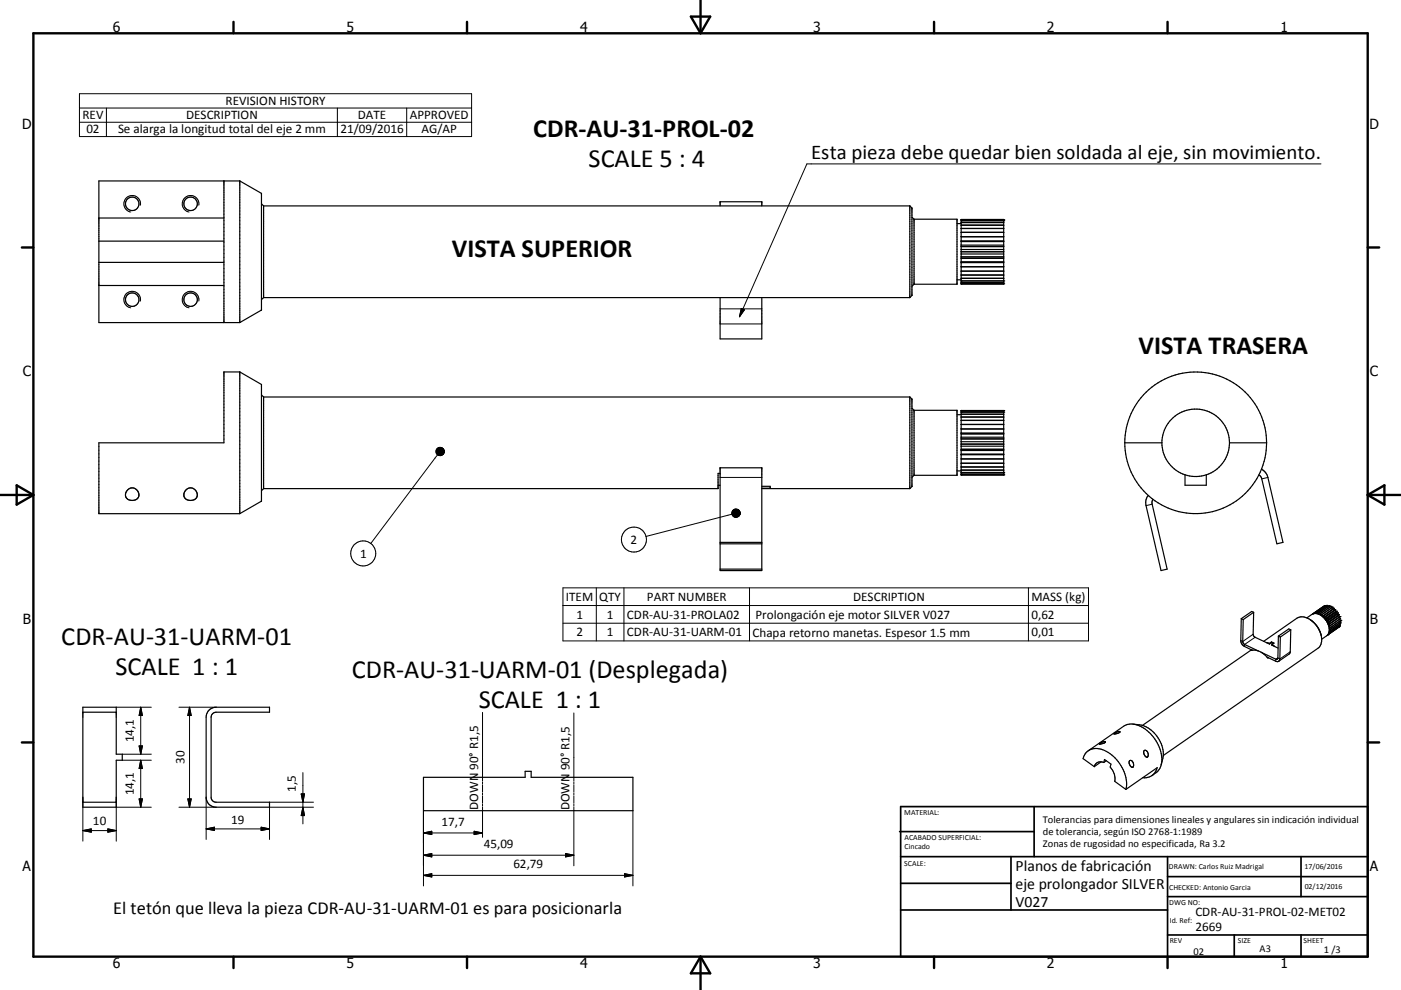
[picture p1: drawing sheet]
<svg xmlns="http://www.w3.org/2000/svg" width="420mm" height="297mm" viewBox="0 0 420 297" stroke-linecap="round" stroke-linejoin="round" font-family="sans-serif">
<g fill="none" stroke="#000" stroke-width=".36">
<path d="M67.1 54.3v42.5M71.9 54.3l6.5 3.7v35l-6.5 3.8M71.9 54.3v42.5M71.9 54.3h-42.3v42.5h42.3M29.6 72.3h37.5M29.6 78.7h37.5M29.6 65.4h37.5M78.4 61.1l.6 .7M79 61.8v27.5M79 61.8h193.8M215.9 61.8v-1.3h12.5v1.3M272.8 61.8v27.5"/>
<path d="M272.8 61.8l.6 .6v26.3l-.6 .6M273.4 65.2l.6 .6M274 65.8v19.5M274 65.8h12.9v19.5h-12.9M286.9 67.1h1.3M288.2 65.8h12.7v19.4h-12.7zM288.2 77.1h12.7M288.2 78.6h12.7M288.2 65.9h12.7M288.2 66.2h12.7M288.2 66.8h12.7M288.2 67.6h12.7"/>
<path d="M288.2 67.5h12.7M288.2 68.6h12.7M288.2 68.5h12.7M288.2 69.7h12.7M288.2 71h12.7M288.2 72.4h12.7M288.2 73.9h12.7M288.2 75.5h12.7M288.2 78.8h12.7M288.2 77.5h12.7M288.2 76.2h12.7M288.2 74.9h12.7"/>
<path d="M288.2 73.5h12.7M288.2 72.3h12.7M29.6 85.7h37.5M79 89.3l-.6 .6M79 89.3h193.8M215.9 89.3v12.4h12.5v-12.4M274 85.3l-.6 .6M286.9 84h1.3M288.2 80h12.7M288.2 81.3h12.7M288.2 82.5h12.7M288.2 83.5h12.7"/>
<path d="M288.2 84.3h12.7M288.2 84.8h12.7M288.2 85.1h12.7M71.9 111.6l6.5 3.7v35l-6.5 3.8M71.9 111.6v42.5M71.9 111.6h-4.8v21.2h-37.5v21.3h42.3M78.4 118.5l.6 .6M79 119.1v27.5M79 119.1h193.8M272.8 119.1v27.5M272.8 119.1l.6 .6v26.3l-.6 .6M273.4 122.5l.6 .6"/>
<path d="M274 123.1v19.5M274 123.1h12.9v19.5h-12.9M286.9 124.4h1.3M288.2 123.2h12.7v19.3h-12.7zM288.2 123.3h12.7M288.2 123.7h12.7M288.2 124.3h12.7M288.2 125.1h12.7M288.2 126.1h12.7M288.2 127.3h12.7M288.2 128.7h12.7M288.2 130.2h12.7"/>
<path d="M288.2 130.1h12.7M288.2 131.7h12.7M288.2 133.2h12.7M288.2 134.8h12.7M288.2 136.3h12.7M288.2 137.7h12.7M288.2 139h12.7M288.2 136.4h12.7M288.2 135.2h12.7M288.2 133.9h12.7M288.2 132.5h12.7M288.2 131.2h12.7"/>
<path d="M288.2 129.9h12.7M337.2 132.8h11.1M337.2 132.8a21.3 21.3 0 0 1 21.3-21.2 21.3 21.3 0 0 1 21.2 21.2M337.2 132.8a21.3 21.3 0 0 0 21.3 21.3 21.3 21.3 0 0 0 21.2-21.3M348.3 132.8a10.1 10.1 0 0 0 7 9.7M348.3 132.8a10.1 10.1 0 0 1 10.2-10.1 10.1 10.1 0 0 1 10.1 10.1M368.6 132.8h11.1M368.6 132.8a10.2 10.2 0 0 1-6.9 9.7M38.4 146.8a1.91 1.91 0 0 1 2.8 .4 1.91 1.91 0 0 1-.7 2.8 1.9 1.9 0 0 1-2.2-.2 1.9 1.9 0 0 1-.5-2.2zM55.9 146.8a1.96 1.96 0 0 1 2.7 .1 1.96 1.96 0 0 1 .1 2.7 1.96 1.96 0 0 1-2.7 .3 1.78 1.78 0 0 1-.1-3.1zM79 146.6l-.6 .6M215.3 145.6h.6"/>
<path d="M215.9 142h-.6v4.6h-136.3M215.9 140.3h12.5v30.9h-12.5zM228.4 145.9h2.5v.6h-2.5M228.4 146.6h44.4M274 142.6l-.6 .6M286.9 141.3h1.3M288.2 140.1h12.7M288.2 141h12.7M288.2 141.8h12.7M288.2 142.2h12.7M344.2 148.6l-.7 1.7 .1 1.4 4.5 19.5 1.8-.5-4.5-19.4v-1l.3-.5M355.3 142.5v3.1h6.4v-3.1"/>
<path d="M355.3 142.5a10.1 10.1 0 0 0 6.4 0M378.2 140.7l1.4 1.3 .5 1.2 4.5 19.5-1.8 .5-4.6-19.8-.8-.9M215.9 170.7h12.5M215.9 163.2h12.5M215.9 162.7h12.5M372.1 185.6l-.1 6.6a2.08 2.08 0 0 0 1.1 1.8l2.4 1.1M372.1 185.6l.6 .3M372.7 185.9v6.9l.4 .6 4.1 1.9M375.2 195l-32.7 22.6M375.3 195l-.1 .1h1.2l.8 .2M375.9 183.7l-.2 6.6 .2 .5 4.7 2.4 .6-.4 .5 .3M375.9 183.7l-3.2 2.2"/>
<path d="M375.9 183.7l-.6-.3-3.2 2.2M377.2 195.3l.9 .4M378.1 195.7l2 1.7 .2-.1M379.7 192.8l.9 .2M380.6 193v.2M381.2 192.6l.8 .3-.7 .5M381.2 192.6v.2M381.2 192.6l-.6 .4M381.3 193.4v.2M381.3 193.4l.9 .6M381.3 193.5l1.9 .9M383.3 190.8l-.3 6.9-.5 .1-4.4-2.1"/>
<path d="M383.3 190.8l.6 .3M383.9 191.1l-.2 6.6a.78 .78 0 0 1-.4 .7 .78 .78 0 0 1-.8 0l-2.6-1.3M387 189l-3.1 2.1M387 189l-.2 6.7-.3 .5-3.1 2.2M387 189l-.6-.3-3.1 2.1M392.8 185.9l.1 .1M392.9 186a3.7 3.7 0 0 0-4.1-.5l-9.9 6.9M392.9 186a8.1 8.1 0 0 1 3.2 4.5M392.9 186l1.2 .9 1.2 1.7M393.6 184.1h.1M393.6 184.1v.1M394 184v.1"/>
<path d="M394 184l.1 .1M394.4 183.9v.2M394.4 183.9l.2 .2M394.8 184.1l1.2 .4 .8 .7M394.8 184.1l-1.3 .1-1.7 1.2M394.9 183.9l-.1 .2M394.9 183.9l.2 .3M395.3 184v.2M395.3 184h.1M395.4 184l.1 .3M395.6 189.1l.5 1.4M395.8 184.1l-.1 .3"/>
<path d="M395.8 184.1h.1M395.8 184.1l.2 .5M396.1 190.5a3.8 3.8 0 0 1-1 4l-46.3 32.2M396.3 184.4l-.2 .2M396.3 184.4h.1M396.3 184.4l.2 .5M396.5 184.9l1.3 1.6M396.8 184.7v.5M396.8 184.7l-.3 .2M396.8 181.9l-3.2 2.2M396.8 185.2l.1 .1M396.8 181.9h.1"/>
<path d="M396.9 185.3l.3 .3M397.2 185.1v.1M397.2 185.1l-.3 .2M397.2 185.6h.1M397.2 181.7l-3.2 2.3M397.2 181.7l.1 .1M397.2 181.7h.1M397.2 185.2v.4M397.2 185.6l.7 .9M397.5 186l.1 .1M397.6 186.1h.4M397.6 181.6h.1"/>
<path d="M397.6 181.6l-3.2 2.3M397.6 181.6l.2 .2M397.6 185.6l-.1 .4M397.6 185.6h-.4M397.8 186.5l.6 1.3 .1 1.2M397.9 186.5h.1M397.9 186.5l.4 .1M397.9 186.5l.2 .4M398 186.1l-.1 .4M398.1 181.6h.1M398.1 190.4h.1M398.1 186.9v.1"/>
<path d="M398.1 181.6l-3.2 2.3M398.1 181.6l.2 .3M398.1 187l.4 .2M398.1 187l.2 .5M398.1 190.4l-.1 .1M398.3 187.5h.1M398.3 187.5l.4 .3M398.3 187.5v.1M398.3 190.1l.1 .1M398.3 190.1l-.6 .7-1.4 1M398.3 186.6l-.2 .3M398.3 190l.1 .1"/>
<path d="M398.4 190.1v.1M398.4 189.7l-.1 .4M398.4 188l.4 .3M398.4 189.7l.2 .1M398.5 189.5l.1 .3M398.5 188.5l.3 .3M398.5 189.3h.3M398.5 189l-.1 .7M398.5 187.2l-.2 .3M398.5 188.9h.3M398.5 189l.3 .3M398.7 187.8l-.3 .1"/>
<path d="M398.7 187.8h.1M398.7 182.1l-.2-.4-3.1 2.3M398.8 188.3l-.3 .1M398.8 188.8v.1M399.2 182.4l-.2-.5-3.2 2.2M399.5 182.2l-3.2 2.2M399.5 182.2l.1 .5 .4-.2M400 182.5h.1M400 182.5l-3.2 2.2M400 182.5l-3.5 2.4M400 182.5v.5M400 183l-3.1 2.3"/>
<path d="M400.4 182.9l-3.2 2.3M400.4 182.9l-3.2 2.2M400.4 183.4l-3.2 2.2M400.4 182.9v.5M400.4 182.9l-.4 .1M400.7 183.9h.5M400.7 183.9l-3.1 2.1M400.8 183.4h-.4M400.8 183.4h.1M400.9 183.4l-3.3 2.2M400.9 183.4l-.2 .5M401 184.3l.5 .1"/>
<path d="M401 184.3l-3.1 2.2M401.2 183.9h.1M401.2 183.9l-3.2 2.2M401.2 183.9l-.2 .4M401.3 184.8l.4 .2M401.3 184.8l-3.2 2.2M401.3 188.1l-3.2 2.3M401.4 185.3l.5 .3M401.4 185.3l-3.1 2.2M401.5 184.4h.1M401.5 184.4l-3.2 2.2M401.5 187.8l.1 .1-3.2 2.3"/>
<path d="M401.5 184.4l-.2 .4M401.6 185.8l.4 .3-3.2 2.2M401.7 187.3l.1 .2M401.7 186.3l.3 .3M401.7 185l-3.2 2.2M401.7 186.8l.2 .3M401.7 185l-.3 .3M401.8 187.6l-3.2 2.2M401.8 187.5v.1M401.9 185.6h.1M401.9 185.6l-3.2 2.2M401.9 187.1l-3.1 2.2"/>
<path d="M402 186.6l-3.2 2.3M402 186.6l-3.2 2.2M402 186.6h.1M24.8 212.2h10.1v14.1h1.8v1.8h-1.8v14.1h-10.1zM24.8 213.7h10.1M62.7 213.1l1-.7 1.1-.2h16v1.5h-16a1.48 1.48 0 0 0-1.5 1.5v24a1.48 1.48 0 0 0 1.5 1.5h16v1.5h-16a2.95 2.95 0 0 1-3-3v-24l.2-1.2zM339.7 217.3l2 .2a9.2 9.2 0 0 1 6.9 10l-.5 1.9M127 233.2h30.4v-1.8h1.8v1.8h30.6v10h-62.8zM326.3 225.2l-1 1-.6 1.4 3.4 2.4M326.3 225.2a6.1 6.1 0 0 1 7 1.3 11 11 0 0 1 4.2 10.3M326.3 225.2l10.6-7.3a6 6 0 0 1 7 1.3 11 11 0 0 1 4.2 10.3l-.9 1.8-1.8 1.4M329.6 223.2h.1"/>
<path d="M329.6 223.1h.1a1.57 1.57 0 0 1 1.7-.4l-1 .4zM330.1 228.6l-2 1.4M330.9 228.8l.2-1 2 1.4-.3 .9a5 5 0 0 1 1.4 4.3l3.3 2.4M330.9 228.8a1.96 1.96 0 0 0-2.8 1.2M331.7 228.2l-.8 .6M334 220.1h.1M334 220l1.2-.5 .6 .1-1 .5zM338.6 228.3a1.1 1.1 0 0 1 1.1 .4 1.1 1.1 0 0 1 .1 1.2 .67 .67 0 0 1-.8 .2 .67 .67 0 0 1-.4-.8zM339.6 230.2h.1M343 225.3a1.1 1.1 0 0 1 1.2 .4 1.1 1.1 0 0 1-.1 1.3 1.04 1.04 0 0 1-1.2-1.3zM345.4 232.7l.9-1 .6-1.4-9.4 6.5M345.4 232.7l-1.3 .5-1.5 .1"/>
<path d="M24.8 240.7h10.1"/>
<circle cx="39.6" cy="61.1" r="2.02"/>
<circle cx="57.1" cy="61.1" r="2.03"/>
<circle cx="39.6" cy="89.9" r="2.02"/>
<circle cx="57.1" cy="89.9" r="2.03"/>
</g>
<g fill="#000">
<circle cx="288.2" cy="66.2" r=".18"/>
<circle cx="288.2" cy="65.9" r=".18"/>
<circle cx="300.9" cy="65.9" r=".18"/>
<circle cx="300.9" cy="66.2" r=".18"/>
<circle cx="288.2" cy="84.3" r=".18"/>
<circle cx="288.2" cy="85.1" r=".18"/>
<circle cx="300.9" cy="85.1" r=".18"/>
<circle cx="300.9" cy="84.3" r=".18"/>
<circle cx="288.2" cy="123.7" r=".18"/>
<circle cx="288.2" cy="123.2" r=".18"/>
<circle cx="300.9" cy="123.7" r=".18"/>
<circle cx="300.9" cy="123.2" r=".18"/>
<circle cx="288.2" cy="141.8" r=".18"/>
<circle cx="288.2" cy="142.5" r=".18"/>
<circle cx="288.2" cy="142.2" r=".18"/>
<circle cx="300.9" cy="142.2" r=".18"/>
<circle cx="300.9" cy="141.8" r=".18"/>
<circle cx="300.9" cy="142.5" r=".18"/>
<circle cx="393.6" cy="184.1" r=".18"/>
<circle cx="394" cy="184" r=".18"/>
<circle cx="394.4" cy="183.9" r=".18"/>
<circle cx="394.9" cy="183.9" r=".18"/>
<circle cx="396.8" cy="184.7" r=".18"/>
<circle cx="397.6" cy="185.6" r=".18"/>
<circle cx="398" cy="186.1" r=".18"/>
<circle cx="398.1" cy="190.4" r=".18"/>
<circle cx="398.3" cy="186.6" r=".18"/>
<circle cx="398.5" cy="181.7" r=".18"/>
<circle cx="398.5" cy="187.2" r=".18"/>
<circle cx="398.6" cy="189.8" r=".18"/>
<circle cx="398.8" cy="189.3" r=".18"/>
<circle cx="398.8" cy="188.3" r=".18"/>
<circle cx="399" cy="181.9" r=".18"/>
<circle cx="399.5" cy="182.2" r=".18"/>
<circle cx="401.3" cy="188.2" r=".18"/>
<circle cx="401.6" cy="187.9" r=".18"/>
<circle cx="401.7" cy="185" r=".18"/>
<circle cx="402" cy="186.1" r=".18"/>
</g>
<g fill="none" stroke="#000" stroke-width=".3">
<path d="M23.8 28.1h117.6v12.9h-117.6zM23.8 32.4h117.6M23.8 36.7h117.6M31.9 32.4v8.6M101.2 32.4v8.6M121.9 32.4v8.6M396 49.2h-154.1l-20.2 45.8M42.1 61.6a2.49 2.49 0 0 0-2-2.9 2.49 2.49 0 0 0-2.9 2 2.49 2.49 0 0 0 2 2.9M59.6 61.6a2.49 2.49 0 0 0-2-2.9 2.49 2.49 0 0 0-2.9 2 2.49 2.49 0 0 0 2 2.9M42.1 90.3a2.49 2.49 0 0 0-2-2.9 2.49 2.49 0 0 0-2.9 2.1 2.49 2.49 0 0 0 2 2.9M59.6 90.3a2.49 2.49 0 0 0-2-2.9 2.49 2.49 0 0 0-2.9 2.1 2.49 2.49 0 0 0 2 2.9M215.9 97.2h12.5"/>
<path d="M215.9 92.7h12.5M222.2 92.5l1 .4-1.5 2.1zM131.2 136.5l-20 26.5M215.9 143.2h12.5M219.4 154.3l-25.7 6.6M345.4 151.3l-1.8 .4M380.1 143.2l-1.8 .5M168.8 176.4h157.5v15.9h-157.5zM178.8 176.4v15.9M187.1 176.4v15.9M224.7 176.4v15.9M308.3 176.4v15.9"/>
<path d="M168.8 181.7h157.5M168.8 187h157.5M375.7 190.3l-3.1 2.2-.6-.3M376.3 191.2l-3.2 2.2v.6M383.1 197.3l-.6 .5v.6M386.8 195.5l-3.1 2.2-.6-.3M34.9 212.2h10.5M42.2 212.2l.5 2.5h-1zM42.2 212.2v14.1M53.6 212.2h11.2M56.8 212.2v30M56.8 212.2l.5 2.5h-1z"/>
<path d="M144.7 213.7v20.6M172 213.9v20.4M24.8 239.2v13.2M34.9 239.2v13.2M36.7 228.1h8.7M36.7 226.3h8.7M41.7 239.7h1l-.5 2.5zM41.7 223.8h1l-.5 2.5zM42.2 228.1v14.1M42.2 228.1l.5 2.5h-1zM56.3 239.7h1l-.5 2.5zM61.8 239.2v12.7"/>
<path d="M90.3 238.2h1l-.5 2.5zM90.8 231.8v15.4M144.7 234.6v.6M144.7 235.4v2.2M144.7 237.9v.6M144.7 238.8v2.2M172 234.6v.6M172 235.4v2.2M172 237.9v.6M172 238.8v2.2M24.8 249.2h10.1M24.8 249.2l2.6-.5v1z"/>
<path d="M32.3 248.7l2.6 .5-2.6 .5zM34.9 242.2h10.5M53.6 242.2h11.2M61.8 248.7h19M61.8 248.7l2.5-.5v1zM78.3 248.2l2.5 .5-2.5 .5zM80.8 240.7h13.2M90.8 242.2l.5 2.5h-1zM94 242.2h-13.2v9.7M127 249.9h17.7M127 249.9l2.5-.5v1zM127 256.6l2.5-.5v1z"/>
<path d="M127 243.2v22.6M127 256.6h45M142.2 249.4l2.5 .5-2.5 .5zM144.7 241.3v.5M144.7 242.1v9.1M169.6 256.1l2.4 .5-2.4 .5zM172 241.3v.5M172 242.1v17.7M189.8 243.2v22.6M127 262.6l2.5-.5v1zM127 262.6h62.8M187.2 262.1l2.6 .5-2.6 .5z"/>
<circle cx="108.9" cy="166" r="3.8"/>
<circle cx="190.1" cy="161.9" r="3.8"/>
</g>
<g fill="none" stroke="#000" stroke-width=".71">
<path d="M10 10h400v277h-400zM70 6.6v3.4M140 6.6v3.4M207.1 5h5.8l-2.9 5zM210 0v10M280 6.6v3.4M350 6.6v3.4M6.6 74.2h3.4M410 74.2h3.5M0 148.5h10M5 145.6l5 2.9-5 2.9zM410 148.5h10.1"/>
<path d="M410 148.5l5.1-2.9v5.8zM6.6 222.7h3.4M410 222.7h3.5M70 287v3.4M140 287v3.4M210 287v10M210 287l2.9 5h-5.8zM280 287v3.4M350 287v3.4"/>
</g>
<g fill="none" stroke="#000" stroke-width=".51">
<path d="M269.7 249.5h40.3M270 242h140v45h-140zM270 257h140M303.1 257v16M310 242v15M350 257v30M390.1 257v12M270 265h33.1M270 273h80M350 269h60M350 263h60M350 280.5h60"/>
<path d="M370 280.5v6.5M390.1 280.5v6.5"/>
</g>
<g fill="#000" stroke="#000" stroke-width=".3">
<path d="M222.2 92.5l1 .4-1.5 2.1zM133.1 134.9l.1 .6zM132.9 134.7l.3 .8zM132.7 134.5l.5 1zM132.5 134.3l.7 1.2zM132.3 134.2l.9 1.3zM132 134.2h.3l.9 1.3zM131.7 134.2h.3l1.2 1.3zM131.5 134.3l.2-.1 1.5 1.3zM131.2 134.4l.3-.1 1.7 1.2zM131 134.6l.2-.2 2 1.1zM131 134.6l2.2 .9-2.4-.7z"/>
<path d="M130.8 134.8l2.4 .7-2.5-.4zM130.7 135.1l2.5 .4-2.5-.2zM130.7 135.3l2.5 .2-2.5 .1zM130.7 135.6l2.5-.1-2.5 .4zM130.7 135.9l2.5-.4-2.4 .6zM130.8 136.1l2.4-.6-2.2 .8zM131 136.3l2.2-.8-2 1zM131.2 136.5l2-1-1.7 1.1zM131.5 136.6l1.7-1.1-1.5 1.2zM131.7 136.7l1.5-1.2-1.2 1.2zM133.2 135.5l-.9 1.2h-.3zM133.2 135.5l-.9 1.2z"/>
<path d="M133.2 135.5l-.7 1.1zM133.2 135.5l-.5 .9zM133.2 135.5l-.3 .7zM133.2 135.5l-.1 .5zM133.2 135.5v.2zM221.8 153.4l.1 .6zM221.6 153.2l.3 .8zM221.5 153l.4 1zM221.2 152.8l.7 1.2zM221 152.8h.2l.7 1.2zM220.7 152.7l.3 .1 .9 1.2zM220.4 152.7h.3l1.2 1.3z"/>
<path d="M220.2 152.8l.2-.1 1.5 1.3zM219.9 152.9l.3-.1 1.7 1.2zM219.7 153.1l.2-.2 2 1.1zM219.7 153.1l2.2 .9-2.3-.7zM219.6 153.3l2.3 .7-2.4-.5zM219.5 153.5l2.4 .5-2.5-.2zM219.4 153.8l2.5 .2-2.5 .1zM219.4 154.1l2.5-.1-2.4 .4zM219.5 154.4l2.4-.4-2.3 .6zM219.6 154.6l2.3-.6-2.2 .8zM219.7 154.8l2.2-.8-2 1zM219.9 155l2-1-1.7 1.1z"/>
<path d="M220.2 155.1l1.7-1.1-1.5 1.2zM220.4 155.2l1.5-1.2-1.2 1.2zM221.9 154l-.9 1.2h-.3zM221.9 154l-.9 1.2zM221.9 154l-.7 1zM221.9 154l-.4 .9zM221.9 154l-.3 .7zM221.9 154l-.1 .5zM221.9 154v.2zM42.2 212.2l.5 2.5h-1zM56.8 212.2l.5 2.5h-1zM41.7 239.7h1l-.5 2.5z"/>
<path d="M41.7 223.8h1l-.5 2.5zM42.2 228.1l.5 2.5h-1zM56.3 239.7h1l-.5 2.5zM90.3 238.2h1l-.5 2.5zM24.8 249.2l2.6-.5v1zM32.3 248.7l2.6 .5-2.6 .5zM61.8 248.7l2.5-.5v1zM78.3 248.2l2.5 .5-2.5 .5zM90.8 242.2l.5 2.5h-1zM127 249.9l2.5-.5v1zM127 256.6l2.5-.5v1zM142.2 249.4l2.5 .5-2.5 .5z"/>
<path d="M169.6 256.1l2.4 .5-2.4 .5zM127 262.6l2.5-.5v1zM187.2 262.1l2.6 .5-2.6 .5z"/>
</g>
<g font-size="7.9">
<text x="159.9" y="41.1">CDR-AU-31-PROL-02</text>
<text x="176.4" y="50">SCALE 5 : 4</text>
<text x="135.5" y="77.1">VISTA SUPERIOR</text>
<text x="341.4" y="106.3">VISTA TRASERA</text>
<text x="18.4" y="193.5">CDR-AU-31-UARM-01</text>
<text x="34.6" y="202.5">SCALE 1 : 1</text>
<text x="105.5" y="203.3">CDR-AU-31-UARM-01 (Desplegada)</text>
<text x="143.5" y="212.3">SCALE 1 : 1</text>
</g>
<text font-size="6.3" x="243.2" y="47.8">Esta pieza debe quedar bien soldada al eje, sin movimiento.</text>
<text font-size="5.5" x="34" y="274.2">El tetón que lleva la pieza CDR-AU-31-UARM-01 es para posicionarla</text>
<g font-size="4.7">
<text x="304.5" y="261.2">Planos de fabricación</text>
<text x="304.5" y="266.6">eje prolongador SILVER</text>
<text x="304.5" y="272">V027</text>
</g>
<g font-size="4.2">
<text x="33.9" y="9.6">6</text>
<text x="103.9" y="9.6">5</text>
<text x="173.9" y="9.6">4</text>
<text x="243.8" y="9.6">3</text>
<text x="313.9" y="9.6">2</text>
<text x="383.9" y="9.6">1</text>
<text x="6.7" y="38.7">D</text>
<text x="410.5" y="38.7">D</text>
<text x="6.9" y="112.9">C</text>
<text x="410.7" y="112.9">C</text>
<text x="6.9" y="187.1">B</text>
<text x="410.7" y="187.1">B</text>
<text x="6.8" y="261.4">A</text>
<text x="410.7" y="261.4">A</text>
<text x="33.9" y="290.4">6</text>
<text x="103.9" y="290.4">5</text>
<text x="173.9" y="290.4">4</text>
<text x="243.8" y="290.4">3</text>
<text x="313.9" y="290.4">2</text>
<text x="383.9" y="290.4">1</text>
</g>
<g font-size="3.9">
<text x="24.7" y="35.8">REV</text>
<text x="55.8" y="35.8">DESCRIPTION</text>
<text x="67.6" y="31.5">REVISION HISTORY</text>
<text x="107.3" y="35.8">DATE</text>
<text x="122.9" y="35.8">APPROVED</text>
<text x="25.9" y="40">02</text>
<text x="35.4" y="39.8">Se alarga la longitud total del eje 2 mm</text>
<text x="102.1" y="40">21/09/2016</text>
<text x="126.4" y="40">AG/AP</text>
<text x="107.9" y="167.3">1</text>
<text x="189.1" y="163.2">2</text>
<text x="169.7" y="180.3">ITEM</text>
<text x="172.8" y="185.6">1</text>
<text x="179.7" y="180.3">QTY</text>
<text x="181.9" y="185.6">1</text>
<text x="188" y="185.6">CDR-AU-31-PROLA02</text>
<text x="194" y="180.3">PART NUMBER</text>
<text x="226.5" y="185.7">Prolongación eje motor SILVER V027</text>
<text x="255.8" y="180.3">DESCRIPTION</text>
<text x="309.2" y="180.3">MASS (kg)</text>
<text x="309.2" y="185.6">0,62</text>
<text x="172.8" y="190.9">2</text>
<text x="181.9" y="190.8">1</text>
<text x="188" y="190.9">CDR-AU-31-UARM-01</text>
<text x="225.6" y="191">Chapa retorno manetas. Espesor 1.5 mm</text>
<text x="309.2" y="190.9">0,01</text>
<text x="40.1" y="222.7" transform="rotate(-90 40.1 222.7)">14,1</text>
<text x="55.3" y="229.2" transform="rotate(-90 55.3 229.2)">30</text>
<text x="170.8" y="231.1" transform="rotate(-90 170.8 231.1)">90° R1,5</text>
<text x="40.1" y="238.6" transform="rotate(-90 40.1 238.6)">14,1</text>
<text x="88.7" y="237.5" transform="rotate(-90 88.7 237.5)">1,5</text>
<text x="143.3" y="243" transform="rotate(-90 143.3 243)">DOWN 90° R1,5</text>
<text x="170.8" y="243.1" transform="rotate(-90 170.8 243.1)">DOWN</text>
<text x="27.9" y="247.6">10</text>
<text x="69.3" y="247.1">19</text>
<text x="132.3" y="247.8">17,7</text>
<text x="145" y="254.5">45,09</text>
<text x="153.9" y="260.5">62,79</text>
<text x="358.4" y="274.9">CDR-AU-31-PROL-02-MET02</text>
<text x="358.4" y="279.4">2669</text>
</g>
<g font-size="3.1">
<text x="312.7" y="246.8">Tolerancias para dimensiones lineales y angulares sin indicación individual</text>
<text x="312.7" y="250.4">de tolerancia, según ISO 2768-1:1989</text>
<text x="312.7" y="254">Zonas de rugosidad no especificada, Ra 3.2</text>
<text x="357.8" y="286.5">02</text>
<text x="377.6" y="285.6">A3</text>
<text x="396.9" y="285.9">1 /3</text>
</g>
<g font-size="2.4">
<text x="271.1" y="244.4">MATERIAL:</text>
<text x="271.2" y="252">ACABADO SUPERFICIAL:</text>
<text x="271.2" y="254.7">Cincado</text>
<text x="271.1" y="259.7">SCALE:</text>
<text x="350.4" y="260.8">DRAWN: Carlos Ruiz Madrigal</text>
<text x="391.1" y="260.6">17/06/2016</text>
<text x="350.5" y="267">CHECKED: Antonio Garcia</text>
<text x="391.2" y="266.7">02/12/2016</text>
<text x="350.5" y="271.4">DWG NO:</text>
<text x="350.7" y="276.9">Id. Ref:</text>
<text x="350.7" y="282.8">REV</text>
<text x="371.1" y="282.9">SIZE</text>
<text x="390.8" y="283">SHEET</text>
</g>
</svg>
